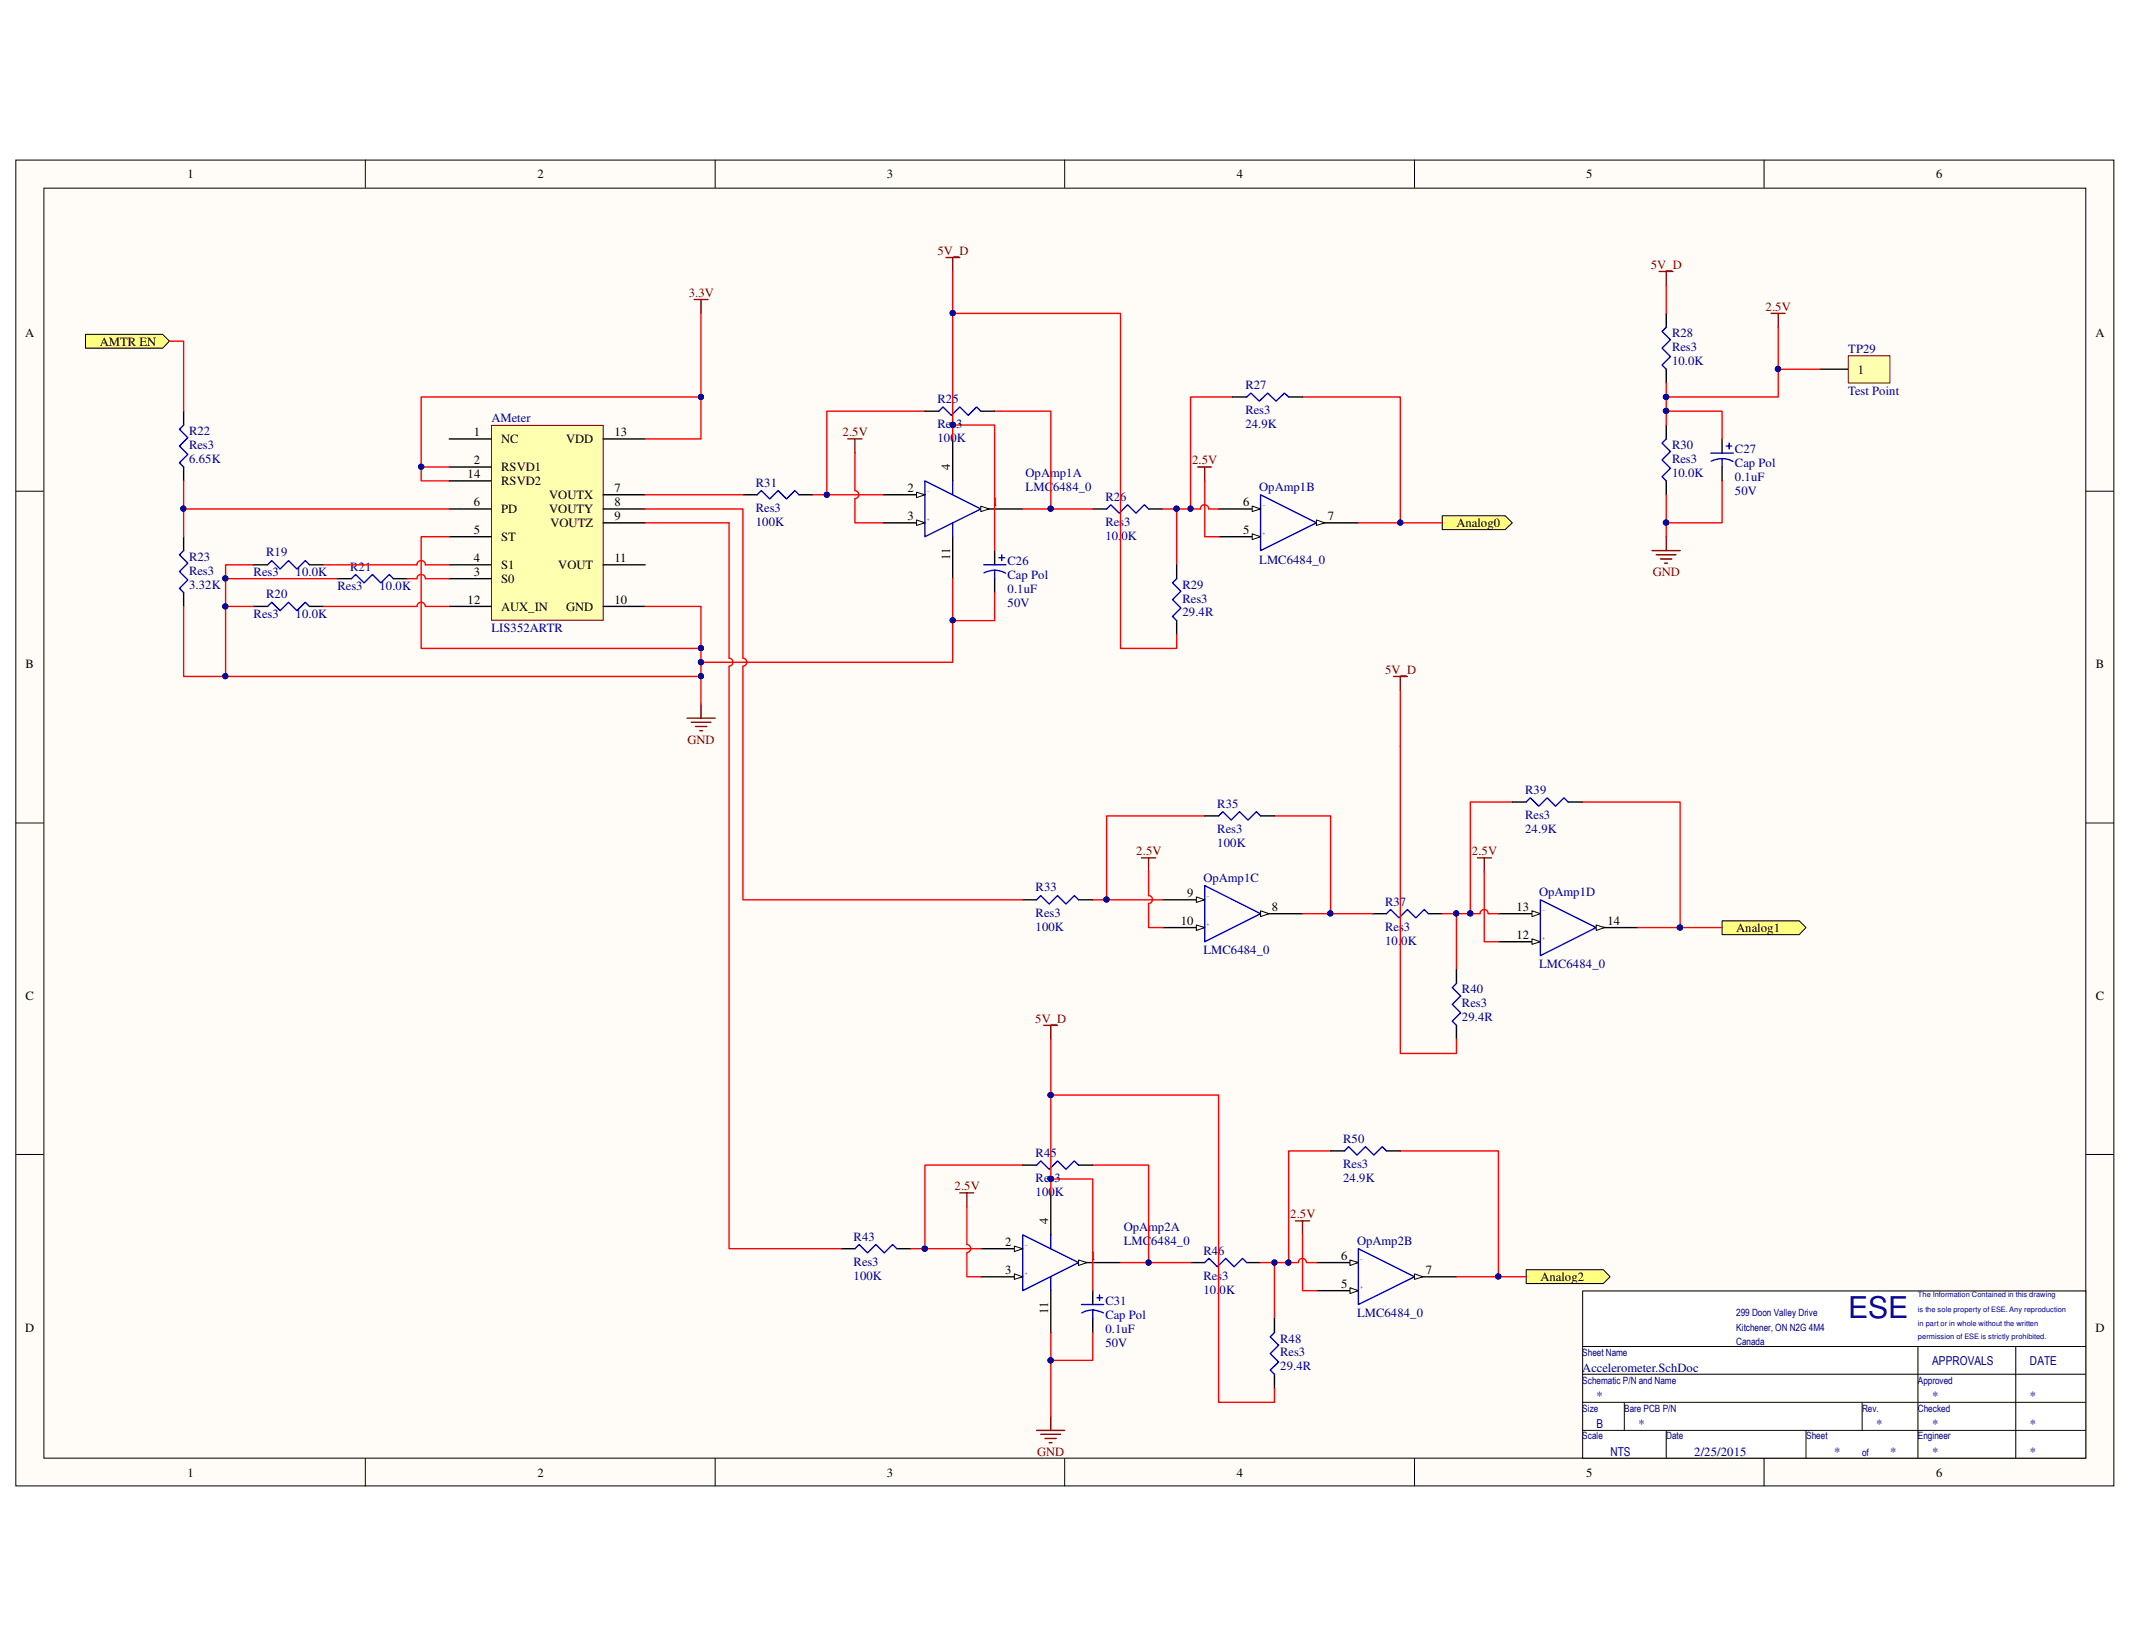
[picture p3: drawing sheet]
<svg xmlns="http://www.w3.org/2000/svg" width="279mm" height="216mm" viewBox="0 0 279 216" stroke-linecap="round" stroke-linejoin="round" font-family="sans-serif">
<path d="M2.1 21h275.2v173.9h-275.2z" fill="#fffcf8"/>
<path d="M2.1 21h275.2v173.9h-275.2z" fill="none" stroke="#000" stroke-width=".13"/>
<path d="M5.8 24.7h267.8v166.6h-267.8z" fill="#fffcf8"/>
<g fill="none" stroke="#000" stroke-width=".13">
<path d="M5.8 24.7h267.8v166.6h-267.8zM47.9 21v3.6M93.8 21v3.6M139.7 21v3.6M185.5 21v3.6M231.4 21v3.6M2.1 64.4h3.6M273.6 64.4h3.7M2.1 107.9h3.6M273.6 107.9h3.7M2.1 151.4h3.6M273.6 151.4h3.7"/>
<path d="M47.9 191.3v3.6M93.8 191.3v3.6M139.7 191.3v3.6M185.5 191.3v3.6M231.4 191.3v3.6"/>
</g>
<path d="M207.6 169.4h66v21.9h-66z" fill="#fff"/>
<path d="M207.6 176.6h66M207.6 169.3h66v22h-66zM251.6 176.6v14.7M264.4 176.6v14.7M207.6 180.3h66M207.6 183.9h66M207.6 187.6h66M213.1 183.9v3.7M218.6 187.6v3.7M236.9 187.6v3.7M244.3 183.9v3.7" fill="none" stroke="#000" stroke-width=".13"/>
<path d="M64.5 55.8h14.6v25.6h-14.6z" fill="#ffffb0"/>
<path d="M64.5 55.8h14.6v25.6h-14.6z" fill="none" stroke="#800000" stroke-width=".13"/>
<g fill="none" stroke="#000" stroke-width=".18">
<path d="M58.9 57.6h5.5M79.1 57.6h5.5M58.9 61.3h5.5M58.9 75.9h5.5M58.9 74.1h5.5M58.9 70.4h5.5M58.9 66.8h5.5M58.9 79.5h5.5M58.9 63.1h5.5M79.1 74.1h5.5M79.1 66.8h5.5M79.1 64.9h5.5"/>
<path d="M79.1 68.6h5.5M79.1 79.5h5.5"/>
</g>
<path d="M91.1 39.3h1.8M91.9 39.3v1.8" fill="none" stroke="#800000" stroke-width=".18"/>
<path d="M91.9 41.1v16.5h-7.3" fill="none" stroke="#f00" stroke-width=".18"/>
<circle cx="91.9" cy="52.1" r=".34" fill="#000080"/>
<circle cx="91.9" cy="52.1" r=".34" fill="none" stroke="#000080" stroke-width=".13"/>
<path d="M55.2 61.3h3.7" fill="none" stroke="#f00" stroke-width=".18"/>
<circle cx="55.2" cy="61.2" r=".34" fill="#000080"/>
<circle cx="55.2" cy="61.2" r=".34" fill="none" stroke="#000080" stroke-width=".13"/>
<path d="M91.9 52.1h-36.7v11h3.7" fill="none" stroke="#f00" stroke-width=".18"/>
<circle cx="55.2" cy="61.2" r=".34" fill="#000080"/>
<circle cx="55.2" cy="61.2" r=".34" fill="none" stroke="#000080" stroke-width=".13"/>
<circle cx="91.9" cy="52.1" r=".34" fill="#000080"/>
<circle cx="91.9" cy="52.1" r=".34" fill="none" stroke="#000080" stroke-width=".13"/>
<path d="M90.1 94.2h3.7M90.7 94.7h2.6M91.2 95.3h1.5M91.8 95.8h.4M91.9 92.4v1.8" fill="none" stroke="#800000" stroke-width=".18"/>
<path d="M58.9 70.4h-3.7v14.6h36.7" fill="none" stroke="#f00" stroke-width=".18"/>
<circle cx="91.9" cy="85" r=".34" fill="#000080"/>
<circle cx="91.9" cy="85" r=".34" fill="none" stroke="#000080" stroke-width=".13"/>
<path d="M33.2 74.1h1.9M33.2 79.5h1.9M40.6 74.1h1.8M40.6 79.5h1.8M44.2 75.9h1.9M51.6 75.9h1.8" fill="none" stroke="#000" stroke-width=".18"/>
<path d="M35.1 74.1l.5-.6 1.1 1.1 1.1-1.1 1.1 1.1 1.1-1.1 .6 .6M35.1 79.5l.5-.5 1.1 1.1 1.1-1.1 1.1 1.1 1.1-1.1 .6 .5M46.1 75.9l.6-.5 1.1 1.1 1.1-1.1 1.1 1.1 1.1-1.1 .5 .5" fill="none" stroke="#00f" stroke-width=".18"/>
<path d="M29.6 75.9h14.6M42.4 74.1h12.3a.55 .55 0 0 1 .5-.6 .55 .55 0 0 1 .6 .6h3.1M42.4 79.5h12.3a.55 .55 0 0 1 .5-.5 .55 .55 0 0 1 .6 .5h3.1M53.4 75.9h1.3a.55 .55 0 0 1 .5-.5 .55 .55 0 0 1 .6 .5h3.1" fill="none" stroke="#f00" stroke-width=".18"/>
<circle cx="29.6" cy="75.9" r=".34" fill="#000080"/>
<circle cx="29.6" cy="75.9" r=".34" fill="none" stroke="#000080" stroke-width=".13"/>
<path d="M29.6 79.5h3.6" fill="none" stroke="#f00" stroke-width=".18"/>
<circle cx="29.6" cy="79.5" r=".34" fill="#000080"/>
<circle cx="29.6" cy="79.5" r=".34" fill="none" stroke="#000080" stroke-width=".13"/>
<path d="M24.1 53.9v1.9M24.1 61.3v1.8M24.1 70.4v1.8M24.1 77.7v1.8" fill="none" stroke="#000" stroke-width=".18"/>
<path d="M24.1 55.8l-.6 .5 1.1 1.1-1.1 1.1 1.1 1.1-1.1 1.1 .6 .6M24.1 72.2l-.6 .6 1.1 1.1-1.1 1.1 1.1 1.1-1.1 1.1 .6 .5" fill="none" stroke="#00f" stroke-width=".18"/>
<path d="M33.2 74.1h-3.6v14.6" fill="none" stroke="#f00" stroke-width=".18"/>
<circle cx="29.6" cy="75.9" r=".34" fill="#000080"/>
<circle cx="29.6" cy="75.9" r=".34" fill="none" stroke="#000080" stroke-width=".13"/>
<circle cx="29.6" cy="79.5" r=".34" fill="#000080"/>
<circle cx="29.6" cy="79.5" r=".34" fill="none" stroke="#000080" stroke-width=".13"/>
<circle cx="29.6" cy="88.7" r=".33" fill="#000080"/>
<circle cx="29.6" cy="88.7" r=".33" fill="none" stroke="#000080" stroke-width=".13"/>
<path d="M24.1 79.5v9.2h67.8" fill="none" stroke="#f00" stroke-width=".18"/>
<circle cx="29.6" cy="88.7" r=".33" fill="#000080"/>
<circle cx="29.6" cy="88.7" r=".33" fill="none" stroke="#000080" stroke-width=".13"/>
<circle cx="91.9" cy="88.7" r=".34" fill="#000080"/>
<circle cx="91.9" cy="88.7" r=".34" fill="none" stroke="#000080" stroke-width=".13"/>
<path d="M24.1 63.1v7.3" fill="none" stroke="#f00" stroke-width=".18"/>
<circle cx="24.1" cy="66.7" r=".33" fill="#000080"/>
<circle cx="24.1" cy="66.7" r=".33" fill="none" stroke="#000080" stroke-width=".13"/>
<path d="M24.1 66.8h34.8" fill="none" stroke="#f00" stroke-width=".18"/>
<circle cx="24.1" cy="66.7" r=".33" fill="#000080"/>
<circle cx="24.1" cy="66.7" r=".33" fill="none" stroke="#000080" stroke-width=".13"/>
<path d="M11.2 43.9h10.1l.9 .8-.9 1h-10.1z" fill-rule="evenodd" fill="#ffff80"/>
<path d="M11.2 43.9h10.1l.9 .8-.9 1h-10.1z" fill="none" stroke="#000" stroke-width=".13"/>
<path d="M121.3 63.1l7.4 3.7-7.4 3.6zM125 63.1v1.8M125 68.6v1.8" fill="none" stroke="#00f" stroke-width=".18"/>
<path d="M128.7 66.8h5.5" fill="none" stroke="#000" stroke-width=".18"/>
<path d="M128.7 66.4l1.1 .4-1.1 .3z" fill="#fffcf8"/>
<path d="M128.7 66.4l1.1 .4-1.1 .3z" fill="none" stroke="#000" stroke-width=".13"/>
<path d="M115.8 64.9h5.5" fill="none" stroke="#000" stroke-width=".18"/>
<path d="M120.2 64.6l1.1 .3-1.1 .4z" fill="#fffcf8"/>
<path d="M120.2 64.6l1.1 .3-1.1 .4z" fill="none" stroke="#000" stroke-width=".13"/>
<path d="M115.8 68.6h5.5" fill="none" stroke="#000" stroke-width=".18"/>
<path d="M120.2 68.2l1.1 .4-1.1 .3z" fill="#fffcf8"/>
<path d="M120.2 68.2l1.1 .4-1.1 .3z" fill="none" stroke="#000" stroke-width=".13"/>
<path d="M125 57.6v5.5M125 70.4v5.5M172.7 68.6h5.5" fill="none" stroke="#000" stroke-width=".18"/>
<path d="M165.4 64.9l7.3 3.7-7.3 3.6z" fill="none" stroke="#00f" stroke-width=".18"/>
<path d="M172.7 68.2l1.1 .4-1.1 .3z" fill="#fffcf8"/>
<path d="M172.7 68.2l1.1 .4-1.1 .3z" fill="none" stroke="#000" stroke-width=".13"/>
<path d="M159.9 66.8h5.5" fill="none" stroke="#000" stroke-width=".18"/>
<path d="M164.3 66.4l1.1 .4-1.1 .3z" fill="#fffcf8"/>
<path d="M164.3 66.4l1.1 .4-1.1 .3z" fill="none" stroke="#000" stroke-width=".13"/>
<path d="M159.9 70.4h5.5" fill="none" stroke="#000" stroke-width=".18"/>
<path d="M164.3 70l1.1 .4-1.1 .4z" fill="#fffcf8"/>
<path d="M164.3 70l1.1 .4-1.1 .4z" fill="none" stroke="#000" stroke-width=".13"/>
<path d="M124.1 33.8h1.8M125 33.8v1.8" fill="none" stroke="#800000" stroke-width=".18"/>
<path d="M121.3 53.9h-12.8v11" fill="none" stroke="#f00" stroke-width=".18"/>
<circle cx="108.5" cy="64.9" r=".34" fill="#000080"/>
<circle cx="108.5" cy="64.9" r=".34" fill="none" stroke="#000080" stroke-width=".13"/>
<path d="M130.5 53.9h7.3v12.9" fill="none" stroke="#f00" stroke-width=".18"/>
<circle cx="137.8" cy="66.7" r=".35" fill="#000080"/>
<circle cx="137.8" cy="66.7" r=".35" fill="none" stroke="#000080" stroke-width=".13"/>
<path d="M154.3 66.8v7.3" fill="none" stroke="#f00" stroke-width=".18"/>
<circle cx="154.3" cy="66.7" r=".35" fill="#000080"/>
<circle cx="154.3" cy="66.7" r=".35" fill="none" stroke="#000080" stroke-width=".13"/>
<path d="M161.7 52.1h-5.5v14.7" fill="none" stroke="#f00" stroke-width=".18"/>
<circle cx="156.2" cy="66.7" r=".34" fill="#000080"/>
<circle cx="156.2" cy="66.7" r=".34" fill="none" stroke="#000080" stroke-width=".13"/>
<path d="M182.8 88.7h1.8M183.7 88.7v1.9" fill="none" stroke="#800000" stroke-width=".18"/>
<path d="M158 107h-12.8v11" fill="none" stroke="#f00" stroke-width=".18"/>
<circle cx="145.2" cy="118" r=".34" fill="#000080"/>
<circle cx="145.2" cy="118" r=".34" fill="none" stroke="#000080" stroke-width=".13"/>
<path d="M167.2 107h7.3v12.8" fill="none" stroke="#f00" stroke-width=".18"/>
<circle cx="174.5" cy="119.8" r=".34" fill="#000080"/>
<circle cx="174.5" cy="119.8" r=".34" fill="none" stroke="#000080" stroke-width=".13"/>
<path d="M191.1 119.8v7.4" fill="none" stroke="#f00" stroke-width=".18"/>
<circle cx="191" cy="119.8" r=".34" fill="#000080"/>
<circle cx="191" cy="119.8" r=".34" fill="none" stroke="#000080" stroke-width=".13"/>
<path d="M198.4 105.2h-5.5v14.6" fill="none" stroke="#f00" stroke-width=".18"/>
<circle cx="192.9" cy="119.8" r=".35" fill="#000080"/>
<circle cx="192.9" cy="119.8" r=".35" fill="none" stroke="#000080" stroke-width=".13"/>
<path d="M134.2 162l7.3 3.6-7.3 3.7zM137.8 162v1.8M137.8 167.5v1.8" fill="none" stroke="#00f" stroke-width=".18"/>
<path d="M141.5 165.6h5.5" fill="none" stroke="#000" stroke-width=".18"/>
<path d="M141.5 165.3l1.1 .3-1.1 .4z" fill="#fffcf8"/>
<path d="M141.5 165.3l1.1 .3-1.1 .4z" fill="none" stroke="#000" stroke-width=".13"/>
<path d="M128.7 163.8h5.5" fill="none" stroke="#000" stroke-width=".18"/>
<path d="M133.1 163.4l1.1 .4-1.1 .4z" fill="#fffcf8"/>
<path d="M133.1 163.4l1.1 .4-1.1 .4z" fill="none" stroke="#000" stroke-width=".13"/>
<path d="M128.7 167.5h5.5" fill="none" stroke="#000" stroke-width=".18"/>
<path d="M133.1 167.1l1.1 .4-1.1 .3z" fill="#fffcf8"/>
<path d="M133.1 167.1l1.1 .4-1.1 .3z" fill="none" stroke="#000" stroke-width=".13"/>
<path d="M137.8 156.5v5.5M137.8 169.3v5.5M185.5 167.5h5.6" fill="none" stroke="#000" stroke-width=".18"/>
<path d="M178.2 163.8l7.3 3.7-7.3 3.6z" fill="none" stroke="#00f" stroke-width=".18"/>
<path d="M185.5 167.1l1.1 .4-1.1 .3z" fill="#fffcf8"/>
<path d="M185.5 167.1l1.1 .4-1.1 .3z" fill="none" stroke="#000" stroke-width=".13"/>
<path d="M172.7 165.6h5.5" fill="none" stroke="#000" stroke-width=".18"/>
<path d="M177.1 165.3l1.1 .3-1.1 .4z" fill="#fffcf8"/>
<path d="M177.1 165.3l1.1 .3-1.1 .4z" fill="none" stroke="#000" stroke-width=".13"/>
<path d="M172.7 169.3h5.5" fill="none" stroke="#000" stroke-width=".18"/>
<path d="M177.1 168.9l1.1 .4-1.1 .4z" fill="#fffcf8"/>
<path d="M177.1 168.9l1.1 .4-1.1 .4z" fill="none" stroke="#000" stroke-width=".13"/>
<path d="M136.9 134.5h1.8M137.8 134.5v1.8" fill="none" stroke="#800000" stroke-width=".18"/>
<path d="M134.2 152.8h-12.9v11" fill="none" stroke="#f00" stroke-width=".18"/>
<circle cx="121.3" cy="163.8" r=".35" fill="#000080"/>
<circle cx="121.3" cy="163.8" r=".35" fill="none" stroke="#000080" stroke-width=".13"/>
<path d="M143.3 152.8h7.4v12.8" fill="none" stroke="#f00" stroke-width=".18"/>
<circle cx="150.7" cy="165.6" r=".34" fill="#000080"/>
<circle cx="150.7" cy="165.6" r=".34" fill="none" stroke="#000080" stroke-width=".13"/>
<path d="M167.2 165.6v7.3" fill="none" stroke="#f00" stroke-width=".18"/>
<circle cx="167.2" cy="165.6" r=".34" fill="#000080"/>
<circle cx="167.2" cy="165.6" r=".34" fill="none" stroke="#000080" stroke-width=".13"/>
<path d="M174.5 151h-5.5v14.6" fill="none" stroke="#f00" stroke-width=".18"/>
<circle cx="169" cy="165.6" r=".34" fill="#000080"/>
<circle cx="169" cy="165.6" r=".34" fill="none" stroke="#000080" stroke-width=".13"/>
<path d="M136 187.6h3.7M136.5 188.1h2.6M137.1 188.7h1.5M137.6 189.2h.4M137.8 185.8v1.8" fill="none" stroke="#800000" stroke-width=".18"/>
<path d="M158 116.2l7.4 3.6-7.4 3.7z" fill="none" stroke="#00f" stroke-width=".18"/>
<path d="M165.4 119.8h5.5" fill="none" stroke="#000" stroke-width=".18"/>
<path d="M165.4 119.5l1.1 .3-1.1 .4z" fill="#fffcf8"/>
<path d="M165.4 119.5l1.1 .3-1.1 .4z" fill="none" stroke="#000" stroke-width=".13"/>
<path d="M152.5 118h5.5" fill="none" stroke="#000" stroke-width=".18"/>
<path d="M156.9 117.6l1.1 .4-1.1 .4z" fill="#fffcf8"/>
<path d="M156.9 117.6l1.1 .4-1.1 .4z" fill="none" stroke="#000" stroke-width=".13"/>
<path d="M152.5 121.7h5.5" fill="none" stroke="#000" stroke-width=".18"/>
<path d="M156.9 121.3l1.1 .4-1.1 .3z" fill="#fffcf8"/>
<path d="M156.9 121.3l1.1 .4-1.1 .3z" fill="none" stroke="#000" stroke-width=".13"/>
<path d="M202.1 118l7.3 3.7-7.3 3.6z" fill="none" stroke="#00f" stroke-width=".18"/>
<path d="M209.4 121.7h5.5" fill="none" stroke="#000" stroke-width=".18"/>
<path d="M209.4 121.3l1.1 .4-1.1 .3z" fill="#fffcf8"/>
<path d="M209.4 121.3l1.1 .4-1.1 .3z" fill="none" stroke="#000" stroke-width=".13"/>
<path d="M196.6 119.8h5.5" fill="none" stroke="#000" stroke-width=".18"/>
<path d="M201 119.5l1.1 .3-1.1 .4z" fill="#fffcf8"/>
<path d="M201 119.5l1.1 .3-1.1 .4z" fill="none" stroke="#000" stroke-width=".13"/>
<path d="M196.6 123.5h5.5" fill="none" stroke="#000" stroke-width=".18"/>
<path d="M201 123.1l1.1 .4-1.1 .4z" fill="#fffcf8"/>
<path d="M201 123.1l1.1 .4-1.1 .4z" fill="none" stroke="#000" stroke-width=".13"/>
<path d="M130.5 72.2v1.9M130.5 75.9v1.8M143.3 169.3v1.8M143.3 172.9v1.9" fill="none" stroke="#000" stroke-width=".18"/>
<path d="M129 74.1h3M130.5 74.8a2.82 2.82 0 0 1 1.4 .4M130.5 74.8l-.8 .1-.6 .2M130.5 74.8v1.1M131 73.2h.8M131.4 72.8v.7M141.9 171.1h2.9M143.3 171.8l.8 .2 .6 .2M143.3 171.8l-.7 .1-.7 .3M143.3 171.8v1.1M143.9 170.2h.7M144.2 169.8v.8" fill="none" stroke="#00f" stroke-width=".18"/>
<path d="M125 55.8h5.5v16.4" fill="none" stroke="#f00" stroke-width=".18"/>
<circle cx="125" cy="55.7" r=".34" fill="#000080"/>
<circle cx="125" cy="55.7" r=".34" fill="none" stroke="#000080" stroke-width=".13"/>
<path d="M130.5 77.7v3.7h-5.5" fill="none" stroke="#f00" stroke-width=".18"/>
<circle cx="125" cy="81.4" r=".34" fill="#000080"/>
<circle cx="125" cy="81.4" r=".34" fill="none" stroke="#000080" stroke-width=".13"/>
<path d="M137.8 154.6h5.5v14.7" fill="none" stroke="#f00" stroke-width=".18"/>
<circle cx="137.8" cy="154.6" r=".35" fill="#000080"/>
<circle cx="137.8" cy="154.6" r=".35" fill="none" stroke="#000080" stroke-width=".13"/>
<path d="M137.8 174.8v11" fill="none" stroke="#f00" stroke-width=".18"/>
<circle cx="137.8" cy="178.4" r=".35" fill="#000080"/>
<circle cx="137.8" cy="178.4" r=".35" fill="none" stroke="#000080" stroke-width=".13"/>
<path d="M143.3 174.8v3.6h-5.5" fill="none" stroke="#f00" stroke-width=".18"/>
<circle cx="137.8" cy="178.4" r=".35" fill="#000080"/>
<circle cx="137.8" cy="178.4" r=".35" fill="none" stroke="#000080" stroke-width=".13"/>
<path d="M189.2 67.6h8.2l1 1-1 .9h-8.2z" fill-rule="evenodd" fill="#ffff80"/>
<path d="M189.2 67.6h8.2l1 1-1 .9h-8.2z" fill="none" stroke="#000" stroke-width=".13"/>
<path d="M225.9 120.8h10.1l.9 .9-.9 .9h-10.1z" fill-rule="evenodd" fill="#ffff80"/>
<path d="M225.9 120.8h10.1l.9 .9-.9 .9h-10.1z" fill="none" stroke="#000" stroke-width=".13"/>
<path d="M200.2 166.5h10.1l.9 1-.9 .9h-10.1z" fill-rule="evenodd" fill="#ffff80"/>
<path d="M200.2 166.5h10.1l.9 1-.9 .9h-10.1z" fill="none" stroke="#000" stroke-width=".13"/>
<path d="M170.9 52.1h12.8v16.5" fill="none" stroke="#f00" stroke-width=".18"/>
<circle cx="183.7" cy="68.5" r=".34" fill="#000080"/>
<circle cx="183.7" cy="68.5" r=".34" fill="none" stroke="#000080" stroke-width=".13"/>
<path d="M207.6 105.2h12.8v16.5" fill="none" stroke="#f00" stroke-width=".18"/>
<circle cx="220.4" cy="121.7" r=".35" fill="#000080"/>
<circle cx="220.4" cy="121.7" r=".35" fill="none" stroke="#000080" stroke-width=".13"/>
<path d="M183.7 151h12.9v16.5" fill="none" stroke="#f00" stroke-width=".18"/>
<circle cx="196.5" cy="167.4" r=".35" fill="#000080"/>
<circle cx="196.5" cy="167.4" r=".35" fill="none" stroke="#000080" stroke-width=".13"/>
<path d="M84.6 79.5h7.3v12.9" fill="none" stroke="#f00" stroke-width=".18"/>
<circle cx="91.9" cy="85" r=".34" fill="#000080"/>
<circle cx="91.9" cy="85" r=".34" fill="none" stroke="#000080" stroke-width=".13"/>
<circle cx="91.9" cy="86.9" r=".34" fill="#000080"/>
<circle cx="91.9" cy="86.9" r=".34" fill="none" stroke="#000080" stroke-width=".13"/>
<circle cx="91.9" cy="88.7" r=".34" fill="#000080"/>
<circle cx="91.9" cy="88.7" r=".34" fill="none" stroke="#000080" stroke-width=".13"/>
<path d="M125 75.9v11h-33.1" fill="none" stroke="#f00" stroke-width=".18"/>
<circle cx="91.9" cy="86.9" r=".34" fill="#000080"/>
<circle cx="91.9" cy="86.9" r=".34" fill="none" stroke="#000080" stroke-width=".13"/>
<circle cx="125" cy="81.4" r=".34" fill="#000080"/>
<circle cx="125" cy="81.4" r=".34" fill="none" stroke="#000080" stroke-width=".13"/>
<path d="M217.6 35.6h1.9M218.6 35.6v1.8M216.7 72.2h3.7M217.3 72.8h2.5M217.8 73.3h1.5M218.4 73.9h.3M218.6 70.4v1.8" fill="none" stroke="#800000" stroke-width=".18"/>
<path d="M218.6 41.1v1.8M218.6 48.4v1.8M218.6 55.8v1.8M225.9 57.6v1.8M218.6 63.1v1.8M225.9 61.3v1.8" fill="none" stroke="#000" stroke-width=".18"/>
<path d="M218.6 42.9l-.6 .6 1.1 1.1-1.1 1.1 1.1 1.1-1.1 1.1 .6 .5M218.6 57.6l-.6 .5 1.1 1.1-1.1 1.1 1.1 1.1-1.1 1.1 .6 .6M224.4 59.4h3M226.4 58.5h.8M226.8 58.1v.8M225.9 60.2a2.82 2.82 0 0 1 1.4 .3M225.9 60.2h-.7l-.7 .3M225.9 60.2v1.1" fill="none" stroke="#00f" stroke-width=".18"/>
<path d="M218.6 37.4v3.7M218.6 53.9h7.3v3.7" fill="none" stroke="#f00" stroke-width=".18"/>
<circle cx="218.6" cy="53.9" r=".35" fill="#000080"/>
<circle cx="218.6" cy="53.9" r=".35" fill="none" stroke="#000080" stroke-width=".13"/>
<path d="M218.6 64.9v5.5" fill="none" stroke="#f00" stroke-width=".18"/>
<circle cx="218.6" cy="68.5" r=".35" fill="#000080"/>
<circle cx="218.6" cy="68.5" r=".35" fill="none" stroke="#000080" stroke-width=".13"/>
<path d="M225.9 63.1v5.5h-7.3" fill="none" stroke="#f00" stroke-width=".18"/>
<circle cx="218.6" cy="68.5" r=".35" fill="#000080"/>
<circle cx="218.6" cy="68.5" r=".35" fill="none" stroke="#000080" stroke-width=".13"/>
<path d="M232.3 41.1h1.8M233.3 41.1v1.8" fill="none" stroke="#800000" stroke-width=".18"/>
<path d="M218.6 50.2v5.6" fill="none" stroke="#f00" stroke-width=".18"/>
<circle cx="218.6" cy="53.9" r=".35" fill="#000080"/>
<circle cx="218.6" cy="53.9" r=".35" fill="none" stroke="#000080" stroke-width=".13"/>
<circle cx="218.6" cy="52.1" r=".35" fill="#000080"/>
<circle cx="218.6" cy="52.1" r=".35" fill="none" stroke="#000080" stroke-width=".13"/>
<path d="M233.3 42.9v9.2h-14.7" fill="none" stroke="#f00" stroke-width=".18"/>
<circle cx="218.6" cy="52.1" r=".35" fill="#000080"/>
<circle cx="218.6" cy="52.1" r=".35" fill="none" stroke="#000080" stroke-width=".13"/>
<circle cx="233.2" cy="48.4" r=".34" fill="#000080"/>
<circle cx="233.2" cy="48.4" r=".34" fill="none" stroke="#000080" stroke-width=".13"/>
<path d="M157.1 61.3h1.8M158 61.3v1.8M193.8 112.5h1.8M194.7 112.5v1.8M169.9 160.1h1.9M170.9 160.1v1.9" fill="none" stroke="#800000" stroke-width=".18"/>
<path d="M84.6 68.6h11M158 63.1v7.3h1.9M194.7 114.3v9.2h1.9M170.9 162v7.3h1.8" fill="none" stroke="#f00" stroke-width=".18"/>
<path d="M242.5 46.7h5.4v3.5h-5.4z" fill="#ffffb0"/>
<path d="M242.4 46.7h5.5v3.5h-5.5z" fill="none" stroke="#800000" stroke-width=".13"/>
<path d="M238.8 48.4h3.6" fill="none" stroke="#000" stroke-width=".18"/>
<path d="M214.9 121.7h11" fill="none" stroke="#f00" stroke-width=".18"/>
<circle cx="220.4" cy="121.7" r=".35" fill="#000080"/>
<circle cx="220.4" cy="121.7" r=".35" fill="none" stroke="#000080" stroke-width=".13"/>
<path d="M191.1 167.5h9.1" fill="none" stroke="#f00" stroke-width=".18"/>
<circle cx="196.5" cy="167.4" r=".35" fill="#000080"/>
<circle cx="196.5" cy="167.4" r=".35" fill="none" stroke="#000080" stroke-width=".13"/>
<path d="M233.3 48.4h5.5" fill="none" stroke="#f00" stroke-width=".18"/>
<circle cx="233.2" cy="48.4" r=".34" fill="#000080"/>
<circle cx="233.2" cy="48.4" r=".34" fill="none" stroke="#000080" stroke-width=".13"/>
<path d="M97.5 64.9h1.8M104.8 64.9h1.8" fill="none" stroke="#000" stroke-width=".18"/>
<path d="M99.3 64.9l.6-.6 1.1 1.1 1.1-1.1 1.1 1.1 1.1-1.1 .5 .6" fill="none" stroke="#00f" stroke-width=".18"/>
<path d="M84.6 64.9h12.9M106.6 64.9h9.2" fill="none" stroke="#f00" stroke-width=".18"/>
<circle cx="108.5" cy="64.9" r=".34" fill="#000080"/>
<circle cx="108.5" cy="64.9" r=".34" fill="none" stroke="#000080" stroke-width=".13"/>
<path d="M121.3 53.9h1.8M128.7 53.9h1.8M134.2 118h1.8M141.5 118h1.8" fill="none" stroke="#000" stroke-width=".18"/>
<path d="M123.1 53.9l.6-.5 1.1 1.1 1.1-1.1 1.1 1.1 1.1-1.1 .6 .5M136 118l.5-.5 1.1 1.1 1.1-1.1 1.1 1.1 1.1-1.1 .6 .5" fill="none" stroke="#00f" stroke-width=".18"/>
<path d="M143.3 118h9.2" fill="none" stroke="#f00" stroke-width=".18"/>
<circle cx="145.2" cy="118" r=".34" fill="#000080"/>
<circle cx="145.2" cy="118" r=".34" fill="none" stroke="#000080" stroke-width=".13"/>
<path d="M158 107h1.9M165.4 107h1.8M110.3 163.8h1.8M117.6 163.8h1.9" fill="none" stroke="#000" stroke-width=".18"/>
<path d="M159.9 107l.5-.5 1.1 1.1 1.1-1.1 1.1 1.1 1.1-1.1 .6 .5M112.1 163.8l.6-.6 1.1 1.1 1.1-1.1 1.1 1.1 1.1-1.1 .5 .6" fill="none" stroke="#00f" stroke-width=".18"/>
<path d="M95.6 68.6v17.7a.53 .53 0 0 1 .5 .5 .53 .53 0 0 1-.5 .6M95.6 87.4v76.4h14.7M119.5 163.8h9.2" fill="none" stroke="#f00" stroke-width=".18"/>
<circle cx="121.3" cy="163.8" r=".35" fill="#000080"/>
<circle cx="121.3" cy="163.8" r=".35" fill="none" stroke="#000080" stroke-width=".13"/>
<path d="M143.3 66.8h1.9M150.7 66.8h1.8M134.2 152.8h1.8M141.5 152.8h1.8" fill="none" stroke="#000" stroke-width=".18"/>
<path d="M145.2 66.8l.5-.6 1.1 1.1 1.1-1.1 1.1 1.1 1.1-1.1 .6 .6M136 152.8l.5-.5 1.1 1.1 1.1-1.1 1.1 1.1 1.1-1.1 .6 .5" fill="none" stroke="#00f" stroke-width=".18"/>
<path d="M134.2 66.8h9.1" fill="none" stroke="#f00" stroke-width=".18"/>
<circle cx="137.8" cy="66.7" r=".35" fill="#000080"/>
<circle cx="137.8" cy="66.7" r=".35" fill="none" stroke="#000080" stroke-width=".13"/>
<path d="M152.5 66.8h5a.53 .53 0 0 1 .5-.6 .53 .53 0 0 1 .5 .6M158.6 66.8h1.3" fill="none" stroke="#f00" stroke-width=".18"/>
<circle cx="154.3" cy="66.7" r=".35" fill="#000080"/>
<circle cx="154.3" cy="66.7" r=".35" fill="none" stroke="#000080" stroke-width=".13"/>
<circle cx="156.2" cy="66.7" r=".34" fill="#000080"/>
<circle cx="156.2" cy="66.7" r=".34" fill="none" stroke="#000080" stroke-width=".13"/>
<path d="M180 119.8h1.9M187.4 119.8h1.8" fill="none" stroke="#000" stroke-width=".18"/>
<path d="M181.9 119.8l.5-.5 1.1 1.1 1.1-1.1 1.1 1.1 1.1-1.1 .6 .5" fill="none" stroke="#00f" stroke-width=".18"/>
<path d="M170.9 119.8h9.1" fill="none" stroke="#f00" stroke-width=".18"/>
<circle cx="174.5" cy="119.8" r=".34" fill="#000080"/>
<circle cx="174.5" cy="119.8" r=".34" fill="none" stroke="#000080" stroke-width=".13"/>
<path d="M189.2 119.8h4.9a.53 .53 0 0 1 .6-.5 .53 .53 0 0 1 .5 .5M195.2 119.8h1.4" fill="none" stroke="#f00" stroke-width=".18"/>
<circle cx="191" cy="119.8" r=".34" fill="#000080"/>
<circle cx="191" cy="119.8" r=".34" fill="none" stroke="#000080" stroke-width=".13"/>
<circle cx="192.9" cy="119.8" r=".35" fill="#000080"/>
<circle cx="192.9" cy="119.8" r=".35" fill="none" stroke="#000080" stroke-width=".13"/>
<path d="M156.2 165.6h1.8M163.5 165.6h1.9" fill="none" stroke="#000" stroke-width=".18"/>
<path d="M158 165.6l.6-.5 1.1 1.1 1.1-1.1 1.1 1.1 1.1-1.1 .5 .5" fill="none" stroke="#00f" stroke-width=".18"/>
<path d="M147 165.6h9.2" fill="none" stroke="#f00" stroke-width=".18"/>
<circle cx="150.7" cy="165.6" r=".34" fill="#000080"/>
<circle cx="150.7" cy="165.6" r=".34" fill="none" stroke="#000080" stroke-width=".13"/>
<path d="M165.4 165.6h4.9a.53 .53 0 0 1 .5-.5 .53 .53 0 0 1 .6 .5M171.4 165.6h1.3" fill="none" stroke="#f00" stroke-width=".18"/>
<circle cx="167.2" cy="165.6" r=".34" fill="#000080"/>
<circle cx="167.2" cy="165.6" r=".34" fill="none" stroke="#000080" stroke-width=".13"/>
<circle cx="169" cy="165.6" r=".34" fill="#000080"/>
<circle cx="169" cy="165.6" r=".34" fill="none" stroke="#000080" stroke-width=".13"/>
<path d="M161.7 52.1h1.8M169 52.1h1.9M154.3 74.1v1.8M154.3 81.4v1.8M198.4 105.2h1.8M205.7 105.2h1.9M191.1 127.2v1.8M191.1 134.5v1.8M174.5 151h1.9M181.9 151h1.8M167.2 172.9v1.9M167.2 180.3v1.8" fill="none" stroke="#000" stroke-width=".18"/>
<path d="M163.5 52.1l.6-.5 1.1 1 1.1-1 1.1 1 1.1-1 .5 .5M154.3 75.9l-.5 .6 1.1 1.1-1.1 1.1 1.1 1.1-1.1 1.1 .5 .5M200.2 105.2l.5-.6 1.1 1.1 1.1-1.1 1.1 1.1 1.1-1.1 .6 .6M191.1 129l-.6 .5 1.1 1.1-1.1 1.1 1.1 1.1-1.1 1.1 .6 .6M176.4 151l.5-.6 1.1 1.1 1.1-1.1 1.1 1.1 1.1-1.1 .6 .6M167.2 174.8l-.6 .5 1.1 1.1-1.1 1.1 1.1 1.1-1.1 1.1 .6 .6" fill="none" stroke="#00f" stroke-width=".18"/>
<path d="M125 57.6v-16.5h22v43.9h7.3v-1.8" fill="none" stroke="#f00" stroke-width=".18"/>
<circle cx="125" cy="55.7" r=".34" fill="#000080"/>
<circle cx="125" cy="55.7" r=".34" fill="none" stroke="#000080" stroke-width=".13"/>
<circle cx="125" cy="41.1" r=".34" fill="#000080"/>
<circle cx="125" cy="41.1" r=".34" fill="none" stroke="#000080" stroke-width=".13"/>
<path d="M125 35.6v5.5" fill="none" stroke="#f00" stroke-width=".18"/>
<circle cx="125" cy="41.1" r=".34" fill="#000080"/>
<circle cx="125" cy="41.1" r=".34" fill="none" stroke="#000080" stroke-width=".13"/>
<path d="M111.2 57.6h1.9M112.1 57.6v1.8M149.7 112.5h1.9M150.7 112.5v1.8" fill="none" stroke="#800000" stroke-width=".18"/>
<path d="M112.1 59.4v4.9a.53 .53 0 0 1 .5 .6 .53 .53 0 0 1-.5 .5M112.1 65.4v3.2h3.7M183.7 90.6v47.6h7.4v-1.9M150.7 114.3v3.2a.51 .51 0 0 1 .5 .5 .51 .51 0 0 1-.5 .5M150.7 118.6v3.1h1.8M137.8 136.3v20.2" fill="none" stroke="#f00" stroke-width=".18"/>
<circle cx="137.8" cy="143.6" r=".35" fill="#000080"/>
<circle cx="137.8" cy="143.6" r=".35" fill="none" stroke="#000080" stroke-width=".13"/>
<circle cx="137.8" cy="154.6" r=".35" fill="#000080"/>
<circle cx="137.8" cy="154.6" r=".35" fill="none" stroke="#000080" stroke-width=".13"/>
<path d="M137.8 143.6h22.1v40.3h7.3v-1.8" fill="none" stroke="#f00" stroke-width=".18"/>
<circle cx="137.8" cy="143.6" r=".35" fill="#000080"/>
<circle cx="137.8" cy="143.6" r=".35" fill="none" stroke="#000080" stroke-width=".13"/>
<path d="M125.9 156.5h1.8M126.8 156.5v1.8" fill="none" stroke="#800000" stroke-width=".18"/>
<path d="M22.2 44.7h1.9v9.2M84.6 66.8h12.9v19.5a.53 .53 0 0 1 .5 .5 .53 .53 0 0 1-.5 .6M178.2 68.6h11M97.5 87.4v30.6h36.7M126.8 158.3v4.9a.53 .53 0 0 1 .5 .6 .53 .53 0 0 1-.5 .5M126.8 164.3v3.2h1.9" fill="none" stroke="#f00" stroke-width=".18"/>
<circle cx="183.7" cy="68.5" r=".34" fill="#000080"/>
<circle cx="183.7" cy="68.5" r=".34" fill="none" stroke="#000080" stroke-width=".13"/>
<text font-size="3.9" fill="#000080" x="242.4" y="172.8">ESE</text>
<g font-size="1.7">
<text x="24.6" y="23.4">1</text>
<text x="70.5" y="23.4">2</text>
<text x="116.3" y="23.4">3</text>
<text x="162.2" y="23.4">4</text>
<text x="208.1" y="23.4">5</text>
<text x="254" y="23.4">6</text>
<text x="3.3" y="44.2">A</text>
<text x="13.1" y="45.3">AMTR EN</text>
<text x="274.9" y="44.2">A</text>
<text x="243.7" y="49">1</text>
<text x="62.1" y="57.2">1</text>
<text x="65.7" y="58.2">NC</text>
<text x="74.3" y="58.2">VDD</text>
<text x="80.6" y="57.2">13</text>
<text x="61.3" y="62.7">14</text>
<text x="62.1" y="60.9">2</text>
<text x="65.7" y="61.8">RSVD1</text>
<text x="65.7" y="63.7">RSVD2</text>
<text x="72.1" y="65.5">VOUTX</text>
<text x="80.6" y="64.6">7</text>
<text x="119" y="64.6">2</text>
<text x="124.6" y="61.6" transform="rotate(-90 124.6 61.6)">4</text>
<text x="62.1" y="70.1">5</text>
<text x="62.1" y="66.4">6</text>
<text x="65.7" y="71">ST</text>
<text x="65.7" y="67.3">PD</text>
<text x="72.1" y="67.3">VOUTY</text>
<text x="72.2" y="69.1">VOUTZ</text>
<text x="80.6" y="68.2">9</text>
<text x="80.6" y="66.4">8</text>
<text x="119" y="68.2">3</text>
<text x="130.1" y="66.4">1</text>
<text x="163.1" y="66.4">6</text>
<text x="163.1" y="70.1">5</text>
<text x="174.2" y="68.2">7</text>
<text x="191.1" y="69.1">Analog0</text>
<text x="62.1" y="75.6">3</text>
<text x="62.1" y="73.7">4</text>
<text x="65.7" y="76.5">S0</text>
<text x="65.7" y="74.6">S1</text>
<text x="73.2" y="74.6">VOUT</text>
<text x="80.6" y="73.7">11</text>
<text x="124.6" y="73.5" transform="rotate(-90 124.6 73.5)">11</text>
<text x="61.3" y="79.2">12</text>
<text x="65.7" y="80.1">AUX_IN</text>
<text x="74.3" y="80.1">GND</text>
<text x="80.6" y="79.2">10</text>
<text x="3.3" y="87.7">B</text>
<text x="274.9" y="87.7">B</text>
<text x="155.7" y="117.7">9</text>
<text x="166.8" y="119.5">8</text>
<text x="198.9" y="119.5">13</text>
<text x="154.9" y="121.3">10</text>
<text x="198.9" y="123.2">12</text>
<text x="210.9" y="121.3">14</text>
<text x="227.8" y="122.3">Analog1</text>
<text x="3.3" y="131.2">C</text>
<text x="274.9" y="131.2">C</text>
<text x="137.5" y="160.5" transform="rotate(-90 137.5 160.5)">4</text>
<text x="131.9" y="163.4">2</text>
<text x="131.9" y="167.1">3</text>
<text x="143" y="165.3">1</text>
<text x="175.9" y="165.3">6</text>
<text x="187" y="167.1">7</text>
<text x="137.5" y="172.4" transform="rotate(-90 137.5 172.4)">11</text>
<text x="175.9" y="169">5</text>
<text x="202.1" y="168">Analog2</text>
<text x="3.3" y="174.7">D</text>
<text x="274.9" y="174.7">D</text>
<text x="24.6" y="193.7">1</text>
<text x="70.5" y="193.7">2</text>
<text x="116.3" y="193.7">3</text>
<text x="162.2" y="193.7">4</text>
<text x="208.1" y="193.7">5</text>
<text x="254" y="193.7">6</text>
</g>
<g font-size="1.7" fill="#800000">
<text x="123" y="33.4">5V_D</text>
<text x="216.5" y="35.3">5V_D</text>
<text x="90.3" y="38.9">3.3V</text>
<text x="231.6" y="40.8">2.5V</text>
<text x="110.5" y="57.2">2.5V</text>
<text x="156.4" y="60.9">2.5V</text>
<text x="216.8" y="75.6">GND</text>
<text x="181.7" y="88.4">5V_D</text>
<text x="90.2" y="97.5">GND</text>
<text x="149.1" y="112.2">2.5V</text>
<text x="193.1" y="112.2">2.5V</text>
<text x="135.8" y="134.2">5V_D</text>
<text x="125.2" y="156.1">2.5V</text>
<text x="169.2" y="159.8">2.5V</text>
<text x="136.1" y="190.9">GND</text>
</g>
<g font-size="1.7" fill="#000080">
<text x="219.3" y="44.2">R28</text>
<text x="219.3" y="46.1">Res3</text>
<text x="219.3" y="47.9">10.0K</text>
<text x="242.4" y="46.3">TP29</text>
<text x="123" y="52.8">R25</text>
<text x="163.4" y="51">R27</text>
<text x="242.4" y="51.8">Test Point</text>
<text x="24.8" y="57.1">R22</text>
<text x="24.8" y="58.9">Res3</text>
<text x="64.5" y="55.4">AMeter</text>
<text x="123" y="58">100K</text>
<text x="123" y="56.1">Res3</text>
<text x="163.4" y="56.1">24.9K</text>
<text x="163.4" y="54.3">Res3</text>
<text x="219.3" y="58.9">R30</text>
<text x="227.6" y="59.4">C27</text>
<text x="24.8" y="60.7">6.65K</text>
<text x="99.1" y="63.8">R31</text>
<text x="134.5" y="62.6">OpAmp1A</text>
<text x="134.5" y="64.4">LMC6484_0</text>
<text x="145" y="65.7">R26</text>
<text x="165.2" y="64.4">OpAmp1B</text>
<text x="219.3" y="62.6">10.0K</text>
<text x="219.3" y="60.7">Res3</text>
<text x="227.6" y="63.1">0.1uF</text>
<text x="227.6" y="64.9">50V</text>
<text x="227.6" y="61.3">Cap Pol</text>
<text x="99.1" y="69">100K</text>
<text x="99.1" y="67.1">Res3</text>
<text x="145" y="70.8">10.0K</text>
<text x="145" y="69">Res3</text>
<text x="24.8" y="77.2">3.32K</text>
<text x="24.8" y="73.5">R23</text>
<text x="24.8" y="75.4">Res3</text>
<text x="33.3" y="75.6">Res3</text>
<text x="34.9" y="73">R19</text>
<text x="38.8" y="75.6">10.0K</text>
<text x="44.3" y="77.4">Res3</text>
<text x="45.9" y="74.8">R21</text>
<text x="49.8" y="77.4">10.0K</text>
<text x="132.2" y="74.1">C26</text>
<text x="132.2" y="75.9">Cap Pol</text>
<text x="132.2" y="77.8">0.1uF</text>
<text x="155.1" y="77.2">R29</text>
<text x="165.2" y="73.9">LMC6484_0</text>
<text x="33.3" y="81.1">Res3</text>
<text x="34.9" y="78.5">R20</text>
<text x="38.8" y="81.1">10.0K</text>
<text x="64.5" y="82.9">LIS352ARTR</text>
<text x="132.2" y="79.6">50V</text>
<text x="155.1" y="79">Res3</text>
<text x="155.1" y="80.9">29.4R</text>
<text x="159.7" y="106">R35</text>
<text x="200.1" y="104.1">R39</text>
<text x="200.1" y="107.4">Res3</text>
<text x="159.7" y="111.1">100K</text>
<text x="159.7" y="109.3">Res3</text>
<text x="200.1" y="109.3">24.9K</text>
<text x="135.8" y="116.9">R33</text>
<text x="157.9" y="115.7">OpAmp1C</text>
<text x="181.7" y="118.8">R37</text>
<text x="201.9" y="117.5">OpAmp1D</text>
<text x="135.8" y="122.1">100K</text>
<text x="135.8" y="120.2">Res3</text>
<text x="157.9" y="125.2">LMC6484_0</text>
<text x="181.7" y="123.9">10.0K</text>
<text x="181.7" y="122.1">Res3</text>
<text x="191.8" y="130.3">R40</text>
<text x="201.9" y="127">LMC6484_0</text>
<text x="191.8" y="134">29.4R</text>
<text x="191.8" y="132.1">Res3</text>
<text x="176.2" y="149.9">R50</text>
<text x="135.8" y="151.7">R45</text>
<text x="135.8" y="155">Res3</text>
<text x="176.2" y="153.2">Res3</text>
<text x="176.2" y="155">24.9K</text>
<text x="135.8" y="156.8">100K</text>
<text x="147.4" y="161.5">OpAmp2A</text>
<text x="112" y="162.7">R43</text>
<text x="112" y="166">Res3</text>
<text x="112" y="167.9">100K</text>
<text x="147.4" y="163.3">LMC6484_0</text>
<text x="157.9" y="164.5">R46</text>
<text x="157.9" y="167.9">Res3</text>
<text x="178" y="163.3">OpAmp2B</text>
<text x="145" y="171.2">C31</text>
<text x="145" y="173">Cap Pol</text>
<text x="157.9" y="169.7">10.0K</text>
<text x="178" y="172.8">LMC6484_0</text>
<text x="145" y="174.8">0.1uF</text>
<text x="145" y="176.7">50V</text>
<text x="167.9" y="176.1">R48</text>
<text x="167.9" y="177.9">Res3</text>
<text x="167.9" y="179.7">29.4R</text>
<text x="207.6" y="179.9">Accelerometer.SchDoc</text>
<text x="209.4" y="183.6">*</text>
<text x="253.4" y="183.6">*</text>
<text x="266.3" y="183.6">*</text>
<text x="214.9" y="187.3">*</text>
<text x="222.3" y="190.9">2/25/2015</text>
<text x="240.6" y="190.9">*</text>
<text x="246.1" y="187.3">*</text>
<text x="247.9" y="190.9">*</text>
<text x="253.4" y="190.9">*</text>
<text x="253.4" y="187.3">*</text>
<text x="266.3" y="190.9">*</text>
<text x="266.3" y="187.3">*</text>
</g>
<g font-size="1.6" fill="#000080">
<text x="253.4" y="179">APPROVALS</text>
<text x="266.3" y="179">DATE</text>
<text x="209.4" y="187.3">B</text>
<text x="211.2" y="190.9">NTS</text>
</g>
<g font-size="1.3" fill="#000080">
<text x="227.8" y="172.7">299 Doon Valley Drive</text>
<text x="207.6" y="177.8">Sheet Name</text>
<text x="227.8" y="174.5">Kitchener, ON N2G 4M4</text>
<text x="227.8" y="176.4">Canada</text>
<text x="207.6" y="181.5">Schematic P/N and Name</text>
<text x="207.6" y="185.2">Size</text>
<text x="213.1" y="185.2">Bare PCB P/N</text>
<text x="244.3" y="185.2">Rev.</text>
<text x="251.6" y="181.5">Approved</text>
<text x="251.6" y="185.2">Checked</text>
<text x="207.6" y="188.8">Scale</text>
<text x="218.6" y="188.8">Date</text>
<text x="236.9" y="188.8">Sheet</text>
<text x="244.3" y="191">of</text>
<text x="251.6" y="188.8">Engineer</text>
</g>
<g font-size="1" fill="#000080">
<text x="251.6" y="172">is the sole property of ESE. Any reproduction</text>
<text x="251.6" y="170.2">The Information Contained in this drawing</text>
<text x="251.6" y="173.9">in part or in whole without the written</text>
<text x="251.6" y="175.7">permission of ESE is strictly prohibited.</text>
</g>
<g font-size=".8" fill="#00f">
<text x="121.5" y="64.7">-</text>
<text x="121.5" y="68.4">+</text>
<text x="165.6" y="66.5">-</text>
<text x="165.6" y="70.2">+</text>
<text x="158.2" y="117.8">-</text>
<text x="202.3" y="119.6">-</text>
<text x="158.2" y="121.5">+</text>
<text x="202.3" y="123.3">+</text>
<text x="134.4" y="163.6">-</text>
<text x="134.4" y="167.2">+</text>
<text x="178.4" y="165.4">-</text>
<text x="178.4" y="169.1">+</text>
</g>
</svg>
